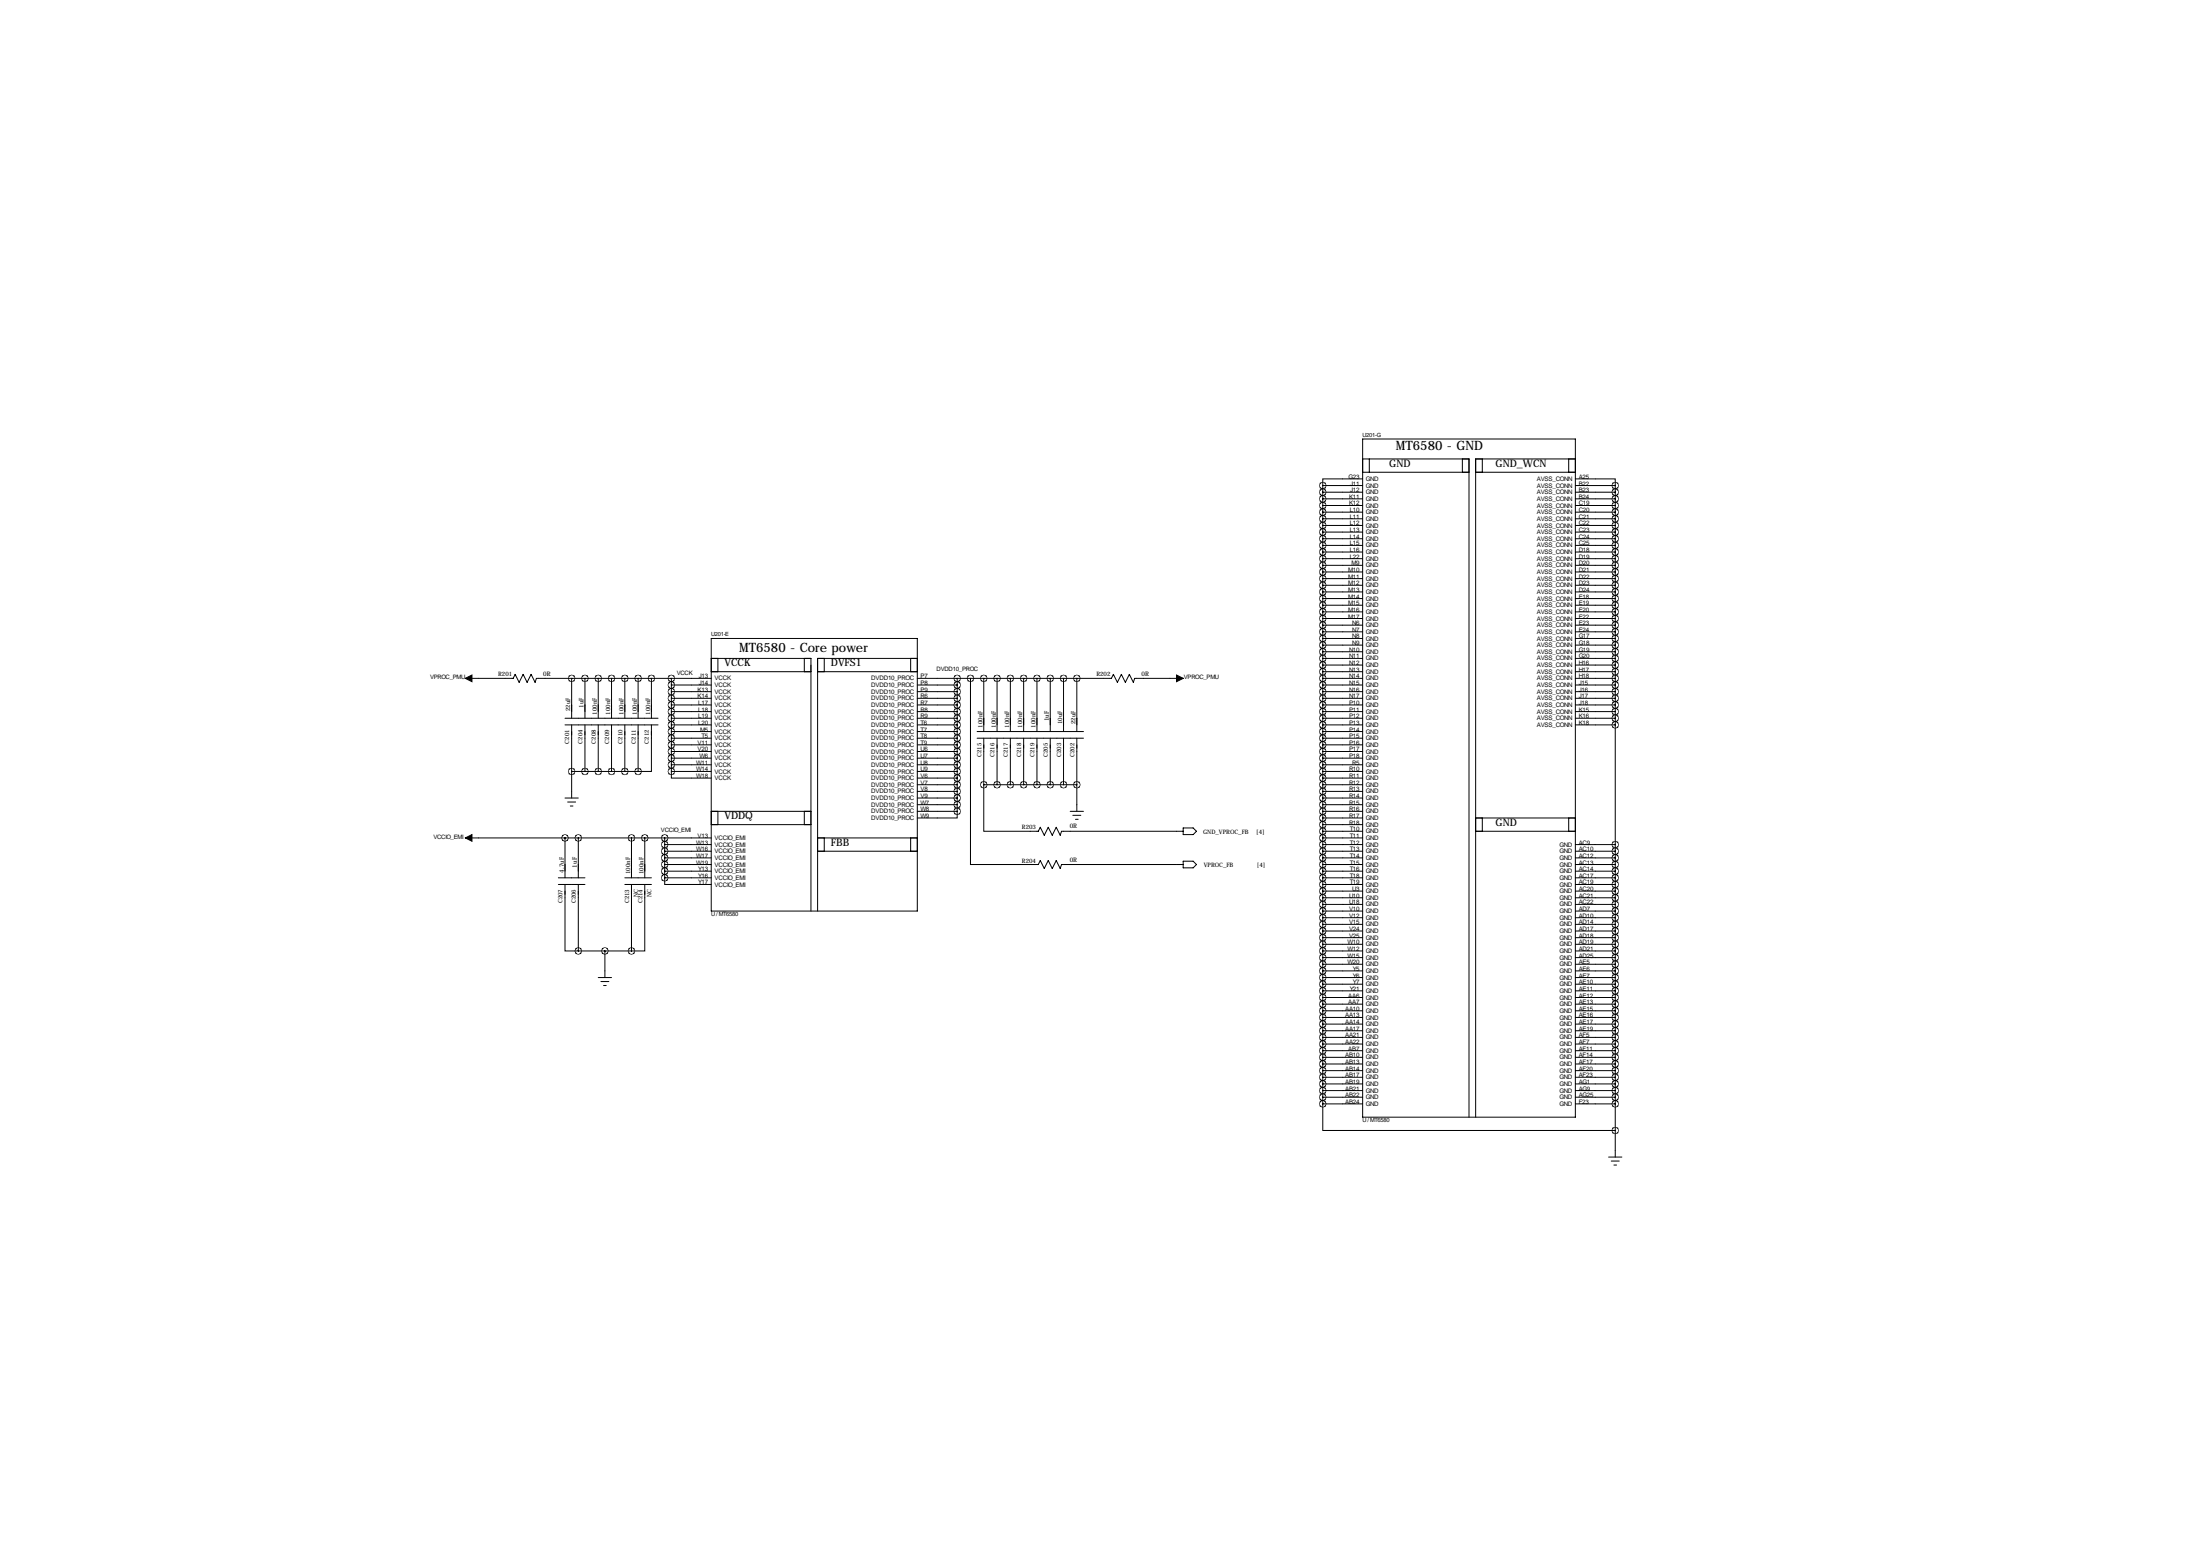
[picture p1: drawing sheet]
<svg xmlns="http://www.w3.org/2000/svg" width="841mm" height="594mm" viewBox="0 0 841 594" stroke-linecap="round" stroke-linejoin="round" font-family="sans-serif">
<g fill="none" stroke="#000" stroke-width=".38">
<path d="M520.7 175.3h40.6v251.5M520.7 167.7h81.3v259.1h-81.3zM523.2 175.3v5.1M558.8 175.3v5.1M566.4 175.3v5.1M599.4 175.3v5.1M602 175.3h-38.1v251.5M505.5 185.5h15.2M505.5 188h15.2M505.5 190.6h15.2M505.5 193.1h15.2M505.5 195.7h15.2"/>
<path d="M505.5 198.2h15.2M505.5 185.5v236.2M520.7 183h-15.2v2.5M520.7 180.4h40.6M563.9 180.4h38.1M602 183h15.2v2.5M602 185.5h15.2M602 188h15.2M602 190.6h15.2M602 193.1h15.2M602 195.7h15.2M602 198.2h15.2"/>
<path d="M617.2 185.5v256.5M505.5 200.7h15.2M505.5 203.3h15.2M505.5 205.8h15.2M505.5 208.4h15.2M505.5 210.9h15.2M505.5 213.4h15.2M505.5 216h15.2M505.5 218.5h15.2M602 200.7h15.2M602 203.3h15.2M602 205.8h15.2"/>
<path d="M602 208.4h15.2M602 210.9h15.2M602 213.4h15.2M602 216h15.2M602 218.5h15.2M505.5 221.1h15.2M505.5 223.6h15.2M505.5 226.1h15.2M505.5 228.7h15.2M505.5 231.2h15.2M505.5 233.8h15.2M505.5 236.3h15.2"/>
<path d="M505.5 238.8h15.2M602 221.1h15.2M602 223.6h15.2M602 226.1h15.2M602 228.7h15.2M602 231.2h15.2M602 233.8h15.2M602 236.3h15.2M602 238.8h15.2M177.8 259.2h18.3l.7-1.6 1.6 3.1 1.5-3.1 1.5 3.1 1.5-3.1 1.6 3.1 .5-1.5h66.8M218.4 259.2v15.2M223.5 259.2v15.2"/>
<path d="M228.6 259.2v15.2M233.7 259.2v15.2M238.8 259.2v15.2M243.8 259.2v15.2M248.9 259.2v15.2M256.5 259.2v35.5M271.8 243.9h78.7v104.2h-78.7zM271.8 251.5h38.1v96.6M271.8 256.6h38.1M274.3 251.5v5.1M307.3 251.5v5.1M312.4 256.6h38.1"/>
<path d="M315 251.5v5.1M348 251.5v5.1M350.5 251.5h-38.1v96.6M350.5 259.2h74.2l.7-1.6 1.6 3.1 1.5-3.1 1.5 3.1 1.5-3.1 1.6 3.1 .5-1.5h18.5M365.8 259.2v50.8M370.8 259.2v71.1h25.9l.8-1.6 1.5 3.1 1.6-3.1 1.5 3.1 1.5-3.1 1.5 3.1 .5-1.5h46.5M375.9 259.2v20.3M381 259.2v20.3M386.1 259.2v20.3M391.2 259.2v20.3M396.2 259.2v20.3M401.3 259.2v20.3"/>
<path d="M406.4 259.2v20.3M411.5 259.2v20.3M505.5 241.4h15.2M505.5 243.9h15.2M505.5 246.5h15.2M505.5 249h15.2M505.5 251.5h15.2M505.5 254.1h15.2M505.5 256.6h15.2M505.5 259.2h15.2M602 241.4h15.2M602 243.9h15.2"/>
<path d="M602 246.5h15.2M602 249h15.2M602 251.5h15.2M602 254.1h15.2M602 256.6h15.2M602 259.2h15.2M215.9 276.9h35.6M215.9 274.4h35.6M218.4 276.9v28M223.5 276.9v17.8M228.6 276.9v17.8M233.7 276.9v17.8"/>
<path d="M238.8 276.9v17.8M243.8 276.9v17.8M248.9 276.9v17.8h-5.1M256.5 279.5h15.3M256.5 276.9h15.3M256.5 274.4h15.3M256.5 261.7h15.3M256.5 264.2h15.3M256.5 266.8h15.3M256.5 269.3h15.3M256.5 271.9h15.3M350.5 279.5h15.3"/>
<path d="M350.5 276.9h15.3M350.5 274.4h15.3M350.5 261.7h15.3M350.5 264.2h15.3M350.5 266.8h15.3M350.5 269.3h15.3M350.5 271.9h15.3M373.4 279.5h40.6M505.5 279.5h15.2M505.5 276.9h15.2M505.5 274.4h15.2M505.5 261.7h15.2"/>
<path d="M505.5 264.2h15.2M505.5 266.8h15.2M505.5 269.3h15.2M505.5 271.9h15.2M602 276.9h15.2M602 274.4h15.2M602 261.7h15.2M602 264.2h15.2M602 266.8h15.2M602 269.3h15.2M602 271.9h15.2M218.4 294.7h25.4"/>
<path d="M256.5 294.7v2.6h15.3M256.5 282h15.3M256.5 284.6h15.3M256.5 287.1h15.3M256.5 289.6h15.3M256.5 292.2h15.3M256.5 294.7h15.3M350.5 282h15.3M350.5 284.6h15.3M350.5 287.1h15.3M350.5 289.6h15.3M350.5 297.3h15.3"/>
<path d="M350.5 299.8h15.3M350.5 292.2h15.3M350.5 294.7h15.3M373.4 282h40.6M375.9 299.8v17.8h20.8l.8-1.6 1.5 3.1 1.6-3.1 1.5 3.1 1.5-3.1 1.5 3.1 .5-1.5h46.5M375.9 282v17.8M375.9 299.8h35.6M381 282v17.8M386.1 282v17.8M391.2 282v17.8M396.2 282v17.8M401.3 282v17.8"/>
<path d="M406.4 282v17.8M411.5 282v28M505.5 282h15.2M505.5 284.6h15.2M505.5 287.1h15.2M505.5 289.6h15.2M505.5 297.3h15.2M505.5 299.8h15.2M505.5 292.2h15.2M505.5 294.7h15.2M215.9 304.9h5.1M216.9 306.4h3.1"/>
<path d="M217.9 307.9h1M271.8 310h38.1M271.8 315h38.1M274.3 310v5M307.3 310v5M350.5 302.3h15.3M350.5 304.9h15.3M350.5 307.4h15.3M350.5 310h15.3M365.8 310v2.5h-15.3M408.9 310h5.1M410 311.5h3"/>
<path d="M411 313h1M452.1 316.3h3.8l1.3 1.3-1.3 1.2h-3.8zM505.5 312.5h15.2M505.5 317.6h15.2M505.5 302.3h15.2M505.5 304.9h15.2M505.5 307.4h15.2M505.5 310h15.2M505.5 315h15.2M563.9 312.5h38.1M563.9 317.6h38.1M566.4 312.5v5.1"/>
<path d="M599.4 312.5v5.1M177.8 320.1h94M213.4 335.4h10.1M213.4 337.9h10.1M215.9 337.9v25.4h5.1M215.9 320.1v15.3M221 320.1v15.3M221 337.9v25.4M238.8 335.4h10.1M238.8 337.9h10.1M241.3 320.1v15.3M241.3 337.9v25.4"/>
<path d="M246.4 337.9v25.4h-5.1M246.4 320.1v15.3M254 335.4v2.5h17.8M254 322.7h17.8M254 325.2h17.8M254 327.7h17.8M254 330.3h17.8M254 332.8h17.8M254 335.4h17.8M254 320.1v15.3M312.4 325.2h38.1M312.4 320.1h38.1"/>
<path d="M315 320.1v5.1M348 320.1v5.1M452.1 329h3.8l1.3 1.3-1.3 1.2h-3.8zM505.5 322.7h15.2M505.5 325.2h15.2M505.5 327.7h15.2M505.5 330.3h15.2M505.5 332.8h15.2M505.5 335.4h15.2M505.5 337.9h15.2M505.5 320.1h15.2M602 322.7h15.2"/>
<path d="M602 325.2h15.2M602 327.7h15.2M602 330.3h15.2M602 332.8h15.2M602 335.4h15.2M602 337.9h15.2M505.5 343h15.2M505.5 348.1h15.2M505.5 353.1h15.2M505.5 355.7h15.2M505.5 358.2h15.2M505.5 340.4h15.2"/>
<path d="M505.5 350.6h15.2M505.5 345.5h15.2M602 343h15.2M602 348.1h15.2M602 353.1h15.2M602 355.7h15.2M602 358.2h15.2M602 340.4h15.2M602 350.6h15.2M602 345.5h15.2M221 363.3h20.3M228.6 373.5h5.1"/>
<path d="M229.6 375h3.1M230.6 376.5h1M231.1 363.3v10.2M505.5 360.8h15.2M505.5 370.9h15.2M505.5 363.3h15.2M505.5 368.4h15.2M505.5 373.5h15.2M505.5 376h15.2M505.5 378.5h15.2M505.5 365.8h15.2M602 360.8h15.2"/>
<path d="M602 370.9h15.2M602 363.3h15.2M602 368.4h15.2M602 373.5h15.2M602 376h15.2M602 378.5h15.2M602 365.8h15.2M505.5 381.1h15.2M505.5 383.6h15.2M505.5 386.2h15.2M505.5 388.7h15.2M505.5 391.2h15.2"/>
<path d="M505.5 393.8h15.2M505.5 396.3h15.2M505.5 398.9h15.2M602 381.1h15.2M602 383.6h15.2M602 386.2h15.2M602 388.7h15.2M602 391.2h15.2M602 393.8h15.2M602 396.3h15.2M602 398.9h15.2M505.5 401.4h15.2"/>
<path d="M505.5 403.9h15.2M505.5 406.5h15.2M505.5 409h15.2M505.5 411.6h15.2M505.5 414.1h15.2M505.5 416.6h15.2M505.5 419.2h15.2M602 401.4h15.2M602 403.9h15.2M602 406.5h15.2M602 409h15.2M602 411.6h15.2"/>
<path d="M602 414.1h15.2M602 416.6h15.2M602 419.2h15.2M505.5 421.7v10.2h111.7M505.5 421.7h15.2M602 421.7h15.2M614.7 442h5.1M615.7 443.6h3M616.7 445.1h1"/>
</g>
<path d="M177.8 259.2l2.5-1.3v2.5zM449.6 257.9l2.5 1.3-2.5 1.2zM177.8 320.1l2.5-1.3v2.6z" fill="#000" stroke="#000" stroke-width=".38"/>
<path d="M256.4 261.7a.1 .1 0 0 0 .2 0 .1 .1 0 0 0-.2 0zM256.4 264.2a.1 .1 0 0 0 .2 0 .1 .1 0 0 0-.2 0zM256.4 271.9a.1 .1 0 0 0 .2 0 .1 .1 0 0 0-.2 0zM256.4 274.4a.1 .1 0 0 0 .2 0 .1 .1 0 0 0-.2 0zM256.4 276.9a.1 .1 0 0 0 .2 0 .1 .1 0 0 0-.2 0zM256.4 282a.1 .1 0 0 0 .2 0 .1 .1 0 0 0-.2 0zM256.4 279.5a.1 .1 0 0 0 .2 0 .1 .1 0 0 0-.2 0zM256.4 284.6a.1 .1 0 0 0 .2 0 .1 .1 0 0 0-.2 0zM256.4 287.1a.1 .1 0 0 0 .2 0 .1 .1 0 0 0-.2 0zM256.4 289.6a.1 .1 0 0 0 .2 0 .1 .1 0 0 0-.2 0zM256.4 259.2a.1 .1 0 0 0 .2 0 .1 .1 0 0 0-.2 0zM238.7 259.2a.1 .1 0 0 0 .2 0 .1 .1 0 0 0-.2 0zM233.6 259.2a.1 .1 0 0 0 .2 0 .1 .1 0 0 0-.2 0zM228.5 259.2a.1 .1 0 0 0 .2 0 .1 .1 0 0 0-.2 0zM223.4 259.2a.1 .1 0 0 0 .2 0 .1 .1 0 0 0-.2 0zM243.7 259.2a.1 .1 0 0 0 .2 0 .1 .1 0 0 0-.2 0zM248.8 259.2a.1 .1 0 0 0 .2 0 .1 .1 0 0 0-.2 0zM218.3 259.2a.1 .1 0 0 0 .2 0 .1 .1 0 0 0-.2 0zM256.4 266.8a.1 .1 0 0 0 .2 0 .1 .1 0 0 0-.2 0zM256.4 269.3a.1 .1 0 0 0 .2 0 .1 .1 0 0 0-.2 0zM256.4 292.2a.1 .1 0 0 0 .2 0 .1 .1 0 0 0-.2 0zM256.4 294.7a.1 .1 0 0 0 .2 0 .1 .1 0 0 0-.2 0zM365.7 287.1a.1 .1 0 0 0 .2 0 .1 .1 0 0 0-.2 0zM365.7 307.4a.1 .1 0 0 0 .2 0 .1 .1 0 0 0-.2 0zM365.7 304.9a.1 .1 0 0 0 .2 0 .1 .1 0 0 0-.2 0zM365.7 297.3a.1 .1 0 0 0 .2 0 .1 .1 0 0 0-.2 0zM365.7 289.6a.1 .1 0 0 0 .2 0 .1 .1 0 0 0-.2 0zM365.7 282a.1 .1 0 0 0 .2 0 .1 .1 0 0 0-.2 0zM365.7 279.5a.1 .1 0 0 0 .2 0 .1 .1 0 0 0-.2 0zM365.7 271.9a.1 .1 0 0 0 .2 0 .1 .1 0 0 0-.2 0zM411.4 259.2a.1 .1 0 0 0 .2 0 .1 .1 0 0 0-.2 0zM375.8 259.2a.1 .1 0 0 0 .2 0 .1 .1 0 0 0-.2 0zM380.9 259.2a.1 .1 0 0 0 .2 0 .1 .1 0 0 0-.2 0zM365.7 274.4a.1 .1 0 0 0 .2 0 .1 .1 0 0 0-.2 0zM365.7 299.8a.1 .1 0 0 0 .2 0 .1 .1 0 0 0-.2 0zM365.7 284.6a.1 .1 0 0 0 .2 0 .1 .1 0 0 0-.2 0zM365.7 259.2a.1 .1 0 0 0 .2 0 .1 .1 0 0 0-.2 0zM406.3 259.2a.1 .1 0 0 0 .2 0 .1 .1 0 0 0-.2 0zM386 259.2a.1 .1 0 0 0 .2 0 .1 .1 0 0 0-.2 0zM391.1 259.2a.1 .1 0 0 0 .2 0 .1 .1 0 0 0-.2 0zM370.7 259.2a.1 .1 0 0 0 .2 0 .1 .1 0 0 0-.2 0zM365.7 302.3a.1 .1 0 0 0 .2 0 .1 .1 0 0 0-.2 0zM365.7 276.9a.1 .1 0 0 0 .2 0 .1 .1 0 0 0-.2 0zM365.7 310a.1 .1 0 0 0 .2 0 .1 .1 0 0 0-.2 0zM365.7 261.7a.1 .1 0 0 0 .2 0 .1 .1 0 0 0-.2 0zM365.7 292.2a.1 .1 0 0 0 .2 0 .1 .1 0 0 0-.2 0zM365.7 266.8a.1 .1 0 0 0 .2 0 .1 .1 0 0 0-.2 0zM365.7 269.3a.1 .1 0 0 0 .2 0 .1 .1 0 0 0-.2 0zM401.2 259.2a.1 .1 0 0 0 .2 0 .1 .1 0 0 0-.2 0zM396.1 259.2a.1 .1 0 0 0 .2 0 .1 .1 0 0 0-.2 0zM365.7 264.2a.1 .1 0 0 0 .2 0 .1 .1 0 0 0-.2 0zM365.7 294.7a.1 .1 0 0 0 .2 0 .1 .1 0 0 0-.2 0zM215.8 320.1a.1 .1 0 0 0 .2 0 .1 .1 0 0 0-.2 0zM246.3 320.1a.1 .1 0 0 0 .2 0 .1 .1 0 0 0-.2 0zM253.9 320.1a.1 .1 0 0 0 .2 0 .1 .1 0 0 0-.2 0zM253.9 335.4a.1 .1 0 0 0 .2 0 .1 .1 0 0 0-.2 0zM253.9 332.8a.1 .1 0 0 0 .2 0 .1 .1 0 0 0-.2 0zM241.2 320.1a.1 .1 0 0 0 .2 0 .1 .1 0 0 0-.2 0zM220.9 320.1a.1 .1 0 0 0 .2 0 .1 .1 0 0 0-.2 0zM253.9 330.3a.1 .1 0 0 0 .2 0 .1 .1 0 0 0-.2 0zM253.9 327.7a.1 .1 0 0 0 .2 0 .1 .1 0 0 0-.2 0zM253.9 325.2a.1 .1 0 0 0 .2 0 .1 .1 0 0 0-.2 0zM253.9 322.7a.1 .1 0 0 0 .2 0 .1 .1 0 0 0-.2 0zM505.4 320.1a.1 .1 0 0 0 .2 0 .1 .1 0 0 0-.2 0zM505.4 312.5a.1 .1 0 0 0 .2 0 .1 .1 0 0 0-.2 0zM505.4 304.9a.1 .1 0 0 0 .2 0 .1 .1 0 0 0-.2 0zM505.4 302.3a.1 .1 0 0 0 .2 0 .1 .1 0 0 0-.2 0zM505.4 299.8a.1 .1 0 0 0 .2 0 .1 .1 0 0 0-.2 0zM505.4 297.3a.1 .1 0 0 0 .2 0 .1 .1 0 0 0-.2 0zM505.4 226.1a.1 .1 0 0 0 .2 0 .1 .1 0 0 0-.2 0zM505.4 274.4a.1 .1 0 0 0 .2 0 .1 .1 0 0 0-.2 0zM505.4 276.9a.1 .1 0 0 0 .2 0 .1 .1 0 0 0-.2 0zM505.4 279.5a.1 .1 0 0 0 .2 0 .1 .1 0 0 0-.2 0zM505.4 282a.1 .1 0 0 0 .2 0 .1 .1 0 0 0-.2 0zM505.4 284.6a.1 .1 0 0 0 .2 0 .1 .1 0 0 0-.2 0zM505.4 238.8a.1 .1 0 0 0 .2 0 .1 .1 0 0 0-.2 0zM505.4 256.6a.1 .1 0 0 0 .2 0 .1 .1 0 0 0-.2 0zM505.4 264.2a.1 .1 0 0 0 .2 0 .1 .1 0 0 0-.2 0zM505.4 254.1a.1 .1 0 0 0 .2 0 .1 .1 0 0 0-.2 0zM505.4 241.4a.1 .1 0 0 0 .2 0 .1 .1 0 0 0-.2 0zM505.4 271.9a.1 .1 0 0 0 .2 0 .1 .1 0 0 0-.2 0zM505.4 289.6a.1 .1 0 0 0 .2 0 .1 .1 0 0 0-.2 0zM505.4 287.1a.1 .1 0 0 0 .2 0 .1 .1 0 0 0-.2 0zM505.4 345.5a.1 .1 0 0 0 .2 0 .1 .1 0 0 0-.2 0zM505.4 348.1a.1 .1 0 0 0 .2 0 .1 .1 0 0 0-.2 0zM505.4 350.6a.1 .1 0 0 0 .2 0 .1 .1 0 0 0-.2 0zM505.4 327.7a.1 .1 0 0 0 .2 0 .1 .1 0 0 0-.2 0zM505.4 337.9a.1 .1 0 0 0 .2 0 .1 .1 0 0 0-.2 0zM505.4 330.3a.1 .1 0 0 0 .2 0 .1 .1 0 0 0-.2 0zM505.4 213.4a.1 .1 0 0 0 .2 0 .1 .1 0 0 0-.2 0zM505.4 216a.1 .1 0 0 0 .2 0 .1 .1 0 0 0-.2 0zM505.4 223.6a.1 .1 0 0 0 .2 0 .1 .1 0 0 0-.2 0zM505.4 205.8a.1 .1 0 0 0 .2 0 .1 .1 0 0 0-.2 0zM505.4 188a.1 .1 0 0 0 .2 0 .1 .1 0 0 0-.2 0zM505.4 193.1a.1 .1 0 0 0 .2 0 .1 .1 0 0 0-.2 0zM505.4 185.5a.1 .1 0 0 0 .2 0 .1 .1 0 0 0-.2 0zM617.1 431.9a.1 .1 0 0 0 .2 0 .1 .1 0 0 0-.2 0zM505.4 190.6a.1 .1 0 0 0 .2 0 .1 .1 0 0 0-.2 0zM505.4 358.2a.1 .1 0 0 0 .2 0 .1 .1 0 0 0-.2 0zM617.1 208.4a.1 .1 0 0 0 .2 0 .1 .1 0 0 0-.2 0zM617.1 228.7a.1 .1 0 0 0 .2 0 .1 .1 0 0 0-.2 0zM617.1 231.2a.1 .1 0 0 0 .2 0 .1 .1 0 0 0-.2 0zM617.1 223.6a.1 .1 0 0 0 .2 0 .1 .1 0 0 0-.2 0zM617.1 203.3a.1 .1 0 0 0 .2 0 .1 .1 0 0 0-.2 0zM617.1 185.5a.1 .1 0 0 0 .2 0 .1 .1 0 0 0-.2 0zM617.1 200.7a.1 .1 0 0 0 .2 0 .1 .1 0 0 0-.2 0zM617.1 188a.1 .1 0 0 0 .2 0 .1 .1 0 0 0-.2 0zM617.1 210.9a.1 .1 0 0 0 .2 0 .1 .1 0 0 0-.2 0zM617.1 205.8a.1 .1 0 0 0 .2 0 .1 .1 0 0 0-.2 0zM617.1 226.1a.1 .1 0 0 0 .2 0 .1 .1 0 0 0-.2 0zM617.1 216a.1 .1 0 0 0 .2 0 .1 .1 0 0 0-.2 0zM617.1 213.4a.1 .1 0 0 0 .2 0 .1 .1 0 0 0-.2 0zM617.1 259.2a.1 .1 0 0 0 .2 0 .1 .1 0 0 0-.2 0zM617.1 233.8a.1 .1 0 0 0 .2 0 .1 .1 0 0 0-.2 0zM617.1 251.5a.1 .1 0 0 0 .2 0 .1 .1 0 0 0-.2 0zM617.1 249a.1 .1 0 0 0 .2 0 .1 .1 0 0 0-.2 0zM617.1 254.1a.1 .1 0 0 0 .2 0 .1 .1 0 0 0-.2 0zM617.1 256.6a.1 .1 0 0 0 .2 0 .1 .1 0 0 0-.2 0zM617.1 236.3a.1 .1 0 0 0 .2 0 .1 .1 0 0 0-.2 0zM617.1 271.9a.1 .1 0 0 0 .2 0 .1 .1 0 0 0-.2 0zM617.1 274.4a.1 .1 0 0 0 .2 0 .1 .1 0 0 0-.2 0zM617.1 332.8a.1 .1 0 0 0 .2 0 .1 .1 0 0 0-.2 0zM617.1 335.4a.1 .1 0 0 0 .2 0 .1 .1 0 0 0-.2 0zM617.1 337.9a.1 .1 0 0 0 .2 0 .1 .1 0 0 0-.2 0zM617.1 368.4a.1 .1 0 0 0 .2 0 .1 .1 0 0 0-.2 0zM617.1 370.9a.1 .1 0 0 0 .2 0 .1 .1 0 0 0-.2 0zM617.1 373.5a.1 .1 0 0 0 .2 0 .1 .1 0 0 0-.2 0zM617.1 376a.1 .1 0 0 0 .2 0 .1 .1 0 0 0-.2 0zM617.1 345.5a.1 .1 0 0 0 .2 0 .1 .1 0 0 0-.2 0zM617.1 353.1a.1 .1 0 0 0 .2 0 .1 .1 0 0 0-.2 0zM617.1 360.8a.1 .1 0 0 0 .2 0 .1 .1 0 0 0-.2 0zM617.1 383.6a.1 .1 0 0 0 .2 0 .1 .1 0 0 0-.2 0zM617.1 386.2a.1 .1 0 0 0 .2 0 .1 .1 0 0 0-.2 0zM617.1 416.6a.1 .1 0 0 0 .2 0 .1 .1 0 0 0-.2 0zM617.1 419.2a.1 .1 0 0 0 .2 0 .1 .1 0 0 0-.2 0zM617.1 421.7a.1 .1 0 0 0 .2 0 .1 .1 0 0 0-.2 0zM617.1 398.9a.1 .1 0 0 0 .2 0 .1 .1 0 0 0-.2 0zM617.1 401.4a.1 .1 0 0 0 .2 0 .1 .1 0 0 0-.2 0zM617.1 409a.1 .1 0 0 0 .2 0 .1 .1 0 0 0-.2 0zM505.4 360.8a.1 .1 0 0 0 .2 0 .1 .1 0 0 0-.2 0zM505.4 368.4a.1 .1 0 0 0 .2 0 .1 .1 0 0 0-.2 0zM505.4 376a.1 .1 0 0 0 .2 0 .1 .1 0 0 0-.2 0zM505.4 378.5a.1 .1 0 0 0 .2 0 .1 .1 0 0 0-.2 0zM505.4 386.2a.1 .1 0 0 0 .2 0 .1 .1 0 0 0-.2 0zM505.4 396.3a.1 .1 0 0 0 .2 0 .1 .1 0 0 0-.2 0zM505.4 409a.1 .1 0 0 0 .2 0 .1 .1 0 0 0-.2 0zM505.4 393.8a.1 .1 0 0 0 .2 0 .1 .1 0 0 0-.2 0zM505.4 416.6a.1 .1 0 0 0 .2 0 .1 .1 0 0 0-.2 0zM505.4 419.2a.1 .1 0 0 0 .2 0 .1 .1 0 0 0-.2 0zM505.4 421.7a.1 .1 0 0 0 .2 0 .1 .1 0 0 0-.2 0zM617.1 325.2a.1 .1 0 0 0 .2 0 .1 .1 0 0 0-.2 0zM505.4 322.7a.1 .1 0 0 0 .2 0 .1 .1 0 0 0-.2 0zM505.4 317.6a.1 .1 0 0 0 .2 0 .1 .1 0 0 0-.2 0zM505.4 315a.1 .1 0 0 0 .2 0 .1 .1 0 0 0-.2 0zM505.4 310a.1 .1 0 0 0 .2 0 .1 .1 0 0 0-.2 0zM505.4 307.4a.1 .1 0 0 0 .2 0 .1 .1 0 0 0-.2 0zM505.4 294.7a.1 .1 0 0 0 .2 0 .1 .1 0 0 0-.2 0zM505.4 228.7a.1 .1 0 0 0 .2 0 .1 .1 0 0 0-.2 0zM505.4 236.3a.1 .1 0 0 0 .2 0 .1 .1 0 0 0-.2 0zM505.4 233.8a.1 .1 0 0 0 .2 0 .1 .1 0 0 0-.2 0zM505.4 261.7a.1 .1 0 0 0 .2 0 .1 .1 0 0 0-.2 0zM505.4 259.2a.1 .1 0 0 0 .2 0 .1 .1 0 0 0-.2 0zM505.4 269.3a.1 .1 0 0 0 .2 0 .1 .1 0 0 0-.2 0zM505.4 266.8a.1 .1 0 0 0 .2 0 .1 .1 0 0 0-.2 0zM505.4 292.2a.1 .1 0 0 0 .2 0 .1 .1 0 0 0-.2 0zM505.4 251.5a.1 .1 0 0 0 .2 0 .1 .1 0 0 0-.2 0zM505.4 249a.1 .1 0 0 0 .2 0 .1 .1 0 0 0-.2 0zM505.4 243.9a.1 .1 0 0 0 .2 0 .1 .1 0 0 0-.2 0zM505.4 246.5a.1 .1 0 0 0 .2 0 .1 .1 0 0 0-.2 0zM505.4 325.2a.1 .1 0 0 0 .2 0 .1 .1 0 0 0-.2 0zM505.4 335.4a.1 .1 0 0 0 .2 0 .1 .1 0 0 0-.2 0zM505.4 332.8a.1 .1 0 0 0 .2 0 .1 .1 0 0 0-.2 0zM505.4 343a.1 .1 0 0 0 .2 0 .1 .1 0 0 0-.2 0zM505.4 340.4a.1 .1 0 0 0 .2 0 .1 .1 0 0 0-.2 0zM505.4 353.1a.1 .1 0 0 0 .2 0 .1 .1 0 0 0-.2 0zM505.4 198.2a.1 .1 0 0 0 .2 0 .1 .1 0 0 0-.2 0zM505.4 195.7a.1 .1 0 0 0 .2 0 .1 .1 0 0 0-.2 0zM505.4 210.9a.1 .1 0 0 0 .2 0 .1 .1 0 0 0-.2 0zM505.4 208.4a.1 .1 0 0 0 .2 0 .1 .1 0 0 0-.2 0zM505.4 203.3a.1 .1 0 0 0 .2 0 .1 .1 0 0 0-.2 0zM505.4 218.5a.1 .1 0 0 0 .2 0 .1 .1 0 0 0-.2 0zM505.4 221.1a.1 .1 0 0 0 .2 0 .1 .1 0 0 0-.2 0zM505.4 231.2a.1 .1 0 0 0 .2 0 .1 .1 0 0 0-.2 0zM505.4 200.7a.1 .1 0 0 0 .2 0 .1 .1 0 0 0-.2 0zM505.4 355.7a.1 .1 0 0 0 .2 0 .1 .1 0 0 0-.2 0zM617.1 264.2a.1 .1 0 0 0 .2 0 .1 .1 0 0 0-.2 0zM617.1 261.7a.1 .1 0 0 0 .2 0 .1 .1 0 0 0-.2 0zM617.1 246.5a.1 .1 0 0 0 .2 0 .1 .1 0 0 0-.2 0zM617.1 243.9a.1 .1 0 0 0 .2 0 .1 .1 0 0 0-.2 0zM617.1 195.7a.1 .1 0 0 0 .2 0 .1 .1 0 0 0-.2 0zM617.1 193.1a.1 .1 0 0 0 .2 0 .1 .1 0 0 0-.2 0zM617.1 221.1a.1 .1 0 0 0 .2 0 .1 .1 0 0 0-.2 0zM617.1 218.5a.1 .1 0 0 0 .2 0 .1 .1 0 0 0-.2 0zM617.1 322.7a.1 .1 0 0 0 .2 0 .1 .1 0 0 0-.2 0zM617.1 198.2a.1 .1 0 0 0 .2 0 .1 .1 0 0 0-.2 0zM617.1 190.6a.1 .1 0 0 0 .2 0 .1 .1 0 0 0-.2 0zM617.1 266.8a.1 .1 0 0 0 .2 0 .1 .1 0 0 0-.2 0zM617.1 269.3a.1 .1 0 0 0 .2 0 .1 .1 0 0 0-.2 0zM617.1 238.8a.1 .1 0 0 0 .2 0 .1 .1 0 0 0-.2 0zM617.1 241.4a.1 .1 0 0 0 .2 0 .1 .1 0 0 0-.2 0zM617.1 276.9a.1 .1 0 0 0 .2 0 .1 .1 0 0 0-.2 0zM617.1 330.3a.1 .1 0 0 0 .2 0 .1 .1 0 0 0-.2 0zM617.1 340.4a.1 .1 0 0 0 .2 0 .1 .1 0 0 0-.2 0zM617.1 343a.1 .1 0 0 0 .2 0 .1 .1 0 0 0-.2 0zM617.1 365.8a.1 .1 0 0 0 .2 0 .1 .1 0 0 0-.2 0zM617.1 378.5a.1 .1 0 0 0 .2 0 .1 .1 0 0 0-.2 0zM617.1 348.1a.1 .1 0 0 0 .2 0 .1 .1 0 0 0-.2 0zM617.1 350.6a.1 .1 0 0 0 .2 0 .1 .1 0 0 0-.2 0zM617.1 355.7a.1 .1 0 0 0 .2 0 .1 .1 0 0 0-.2 0zM617.1 358.2a.1 .1 0 0 0 .2 0 .1 .1 0 0 0-.2 0zM617.1 363.3a.1 .1 0 0 0 .2 0 .1 .1 0 0 0-.2 0zM617.1 381.1a.1 .1 0 0 0 .2 0 .1 .1 0 0 0-.2 0zM617.1 388.7a.1 .1 0 0 0 .2 0 .1 .1 0 0 0-.2 0zM617.1 391.2a.1 .1 0 0 0 .2 0 .1 .1 0 0 0-.2 0zM617.1 393.8a.1 .1 0 0 0 .2 0 .1 .1 0 0 0-.2 0zM617.1 414.1a.1 .1 0 0 0 .2 0 .1 .1 0 0 0-.2 0zM617.1 396.3a.1 .1 0 0 0 .2 0 .1 .1 0 0 0-.2 0zM617.1 403.9a.1 .1 0 0 0 .2 0 .1 .1 0 0 0-.2 0zM617.1 406.5a.1 .1 0 0 0 .2 0 .1 .1 0 0 0-.2 0zM617.1 411.6a.1 .1 0 0 0 .2 0 .1 .1 0 0 0-.2 0zM617.1 327.7a.1 .1 0 0 0 .2 0 .1 .1 0 0 0-.2 0zM505.4 363.3a.1 .1 0 0 0 .2 0 .1 .1 0 0 0-.2 0zM505.4 365.8a.1 .1 0 0 0 .2 0 .1 .1 0 0 0-.2 0zM505.4 373.5a.1 .1 0 0 0 .2 0 .1 .1 0 0 0-.2 0zM505.4 370.9a.1 .1 0 0 0 .2 0 .1 .1 0 0 0-.2 0zM505.4 381.1a.1 .1 0 0 0 .2 0 .1 .1 0 0 0-.2 0zM505.4 383.6a.1 .1 0 0 0 .2 0 .1 .1 0 0 0-.2 0zM505.4 388.7a.1 .1 0 0 0 .2 0 .1 .1 0 0 0-.2 0zM505.4 391.2a.1 .1 0 0 0 .2 0 .1 .1 0 0 0-.2 0zM505.4 401.4a.1 .1 0 0 0 .2 0 .1 .1 0 0 0-.2 0zM505.4 398.9a.1 .1 0 0 0 .2 0 .1 .1 0 0 0-.2 0zM505.4 403.9a.1 .1 0 0 0 .2 0 .1 .1 0 0 0-.2 0zM505.4 406.5a.1 .1 0 0 0 .2 0 .1 .1 0 0 0-.2 0zM505.4 411.6a.1 .1 0 0 0 .2 0 .1 .1 0 0 0-.2 0zM505.4 414.1a.1 .1 0 0 0 .2 0 .1 .1 0 0 0-.2 0zM231 363.3a.1 .1 0 0 0 .2 0 .1 .1 0 0 0-.2 0zM220.9 363.3a.1 .1 0 0 0 .2 0 .1 .1 0 0 0-.2 0zM241.2 363.3a.1 .1 0 0 0 .2 0 .1 .1 0 0 0-.2 0zM380.9 299.8a.1 .1 0 0 0 .2 0 .1 .1 0 0 0-.2 0zM375.8 299.8a.1 .1 0 0 0 .2 0 .1 .1 0 0 0-.2 0zM411.4 299.8a.1 .1 0 0 0 .2 0 .1 .1 0 0 0-.2 0zM406.3 299.8a.1 .1 0 0 0 .2 0 .1 .1 0 0 0-.2 0zM386 299.8a.1 .1 0 0 0 .2 0 .1 .1 0 0 0-.2 0zM391.1 299.8a.1 .1 0 0 0 .2 0 .1 .1 0 0 0-.2 0zM401.2 299.8a.1 .1 0 0 0 .2 0 .1 .1 0 0 0-.2 0zM396.1 299.8a.1 .1 0 0 0 .2 0 .1 .1 0 0 0-.2 0zM243.7 294.7a.1 .1 0 0 0 .2 0 .1 .1 0 0 0-.2 0zM238.7 294.7a.1 .1 0 0 0 .2 0 .1 .1 0 0 0-.2 0zM228.5 294.7a.1 .1 0 0 0 .2 0 .1 .1 0 0 0-.2 0zM223.4 294.7a.1 .1 0 0 0 .2 0 .1 .1 0 0 0-.2 0zM218.3 294.7a.1 .1 0 0 0 .2 0 .1 .1 0 0 0-.2 0zM233.6 294.7a.1 .1 0 0 0 .2 0 .1 .1 0 0 0-.2 0z" fill="#000" stroke="#000" stroke-width="2.5"/>
<g font-size="4.9">
<text x="533.4" y="171.8">MT6580 - GND</text>
<text x="282.4" y="249">MT6580 - Core power</text>
</g>
<g font-size="4">
<text x="530.9" y="178.4">GND</text>
<text x="571.5" y="178.4">GND_WCN</text>
<text x="276.9" y="254.6">VCCK</text>
<text x="317.5" y="254.6">DVFS1</text>
<text x="276.9" y="313">VDDQ</text>
<text x="571.5" y="315.5">GND</text>
<text x="317.5" y="323.2">FBB</text>
</g>
<g font-size="2.4">
<text x="515.4" y="183">G23</text>
<text x="515.9" y="185.5">J11</text>
<text x="522" y="183.7">GND</text>
<text x="587.3" y="183.7">AVSS_CONN</text>
<text x="603.2" y="183">A25</text>
<text x="603.2" y="185.5">B22</text>
<text x="515.5" y="190.6">K11</text>
<text x="515.9" y="188">J12</text>
<text x="522" y="186.3">GND</text>
<text x="522" y="188.8">GND</text>
<text x="522" y="191.4">GND</text>
<text x="587.3" y="186.3">AVSS_CONN</text>
<text x="587.3" y="188.8">AVSS_CONN</text>
<text x="587.3" y="191.4">AVSS_CONN</text>
<text x="603.2" y="188">B23</text>
<text x="603.2" y="190.6">B24</text>
<text x="515.5" y="193.1">K12</text>
<text x="515.8" y="195.7">L10</text>
<text x="522" y="193.9">GND</text>
<text x="522" y="196.4">GND</text>
<text x="587.3" y="193.9">AVSS_CONN</text>
<text x="587.3" y="196.4">AVSS_CONN</text>
<text x="603.2" y="193.1">C19</text>
<text x="603.2" y="195.7">C20</text>
<text x="515.8" y="198.2">L11</text>
<text x="515.8" y="200.7">L12</text>
<text x="515.8" y="203.3">L13</text>
<text x="522" y="199">GND</text>
<text x="522" y="201.5">GND</text>
<text x="587.3" y="199">AVSS_CONN</text>
<text x="587.3" y="201.5">AVSS_CONN</text>
<text x="603.2" y="198.2">C21</text>
<text x="603.2" y="200.7">C22</text>
<text x="603.2" y="203.3">C23</text>
<text x="515.8" y="205.8">L14</text>
<text x="515.8" y="208.4">L15</text>
<text x="522" y="204.1">GND</text>
<text x="522" y="206.6">GND</text>
<text x="522" y="209.1">GND</text>
<text x="587.3" y="204.1">AVSS_CONN</text>
<text x="587.3" y="206.6">AVSS_CONN</text>
<text x="587.3" y="209.1">AVSS_CONN</text>
<text x="603.2" y="205.8">C24</text>
<text x="603.2" y="208.4">C25</text>
<text x="515.8" y="210.9">L16</text>
<text x="515.8" y="213.4">L22</text>
<text x="516.4" y="216">M9</text>
<text x="522" y="211.7">GND</text>
<text x="522" y="214.2">GND</text>
<text x="587.3" y="211.7">AVSS_CONN</text>
<text x="587.3" y="214.2">AVSS_CONN</text>
<text x="603.2" y="210.9">D18</text>
<text x="603.2" y="213.4">D19</text>
<text x="603.2" y="216">D20</text>
<text x="515.2" y="218.5">M10</text>
<text x="515.2" y="221.1">M11</text>
<text x="522" y="216.8">GND</text>
<text x="522" y="219.3">GND</text>
<text x="522" y="221.8">GND</text>
<text x="587.3" y="216.8">AVSS_CONN</text>
<text x="587.3" y="219.3">AVSS_CONN</text>
<text x="587.3" y="221.8">AVSS_CONN</text>
<text x="603.2" y="218.5">D21</text>
<text x="603.2" y="221.1">D22</text>
<text x="515.2" y="223.6">M12</text>
<text x="515.2" y="226.1">M13</text>
<text x="522" y="224.4">GND</text>
<text x="522" y="226.9">GND</text>
<text x="587.3" y="224.4">AVSS_CONN</text>
<text x="587.3" y="226.9">AVSS_CONN</text>
<text x="603.2" y="223.6">D23</text>
<text x="603.2" y="226.1">D24</text>
<text x="515.2" y="228.7">M14</text>
<text x="515.2" y="231.2">M15</text>
<text x="515.2" y="233.8">M16</text>
<text x="522" y="229.5">GND</text>
<text x="522" y="232">GND</text>
<text x="587.3" y="229.5">AVSS_CONN</text>
<text x="587.3" y="232">AVSS_CONN</text>
<text x="603.2" y="228.7">E18</text>
<text x="603.2" y="231.2">E19</text>
<text x="603.2" y="233.8">E20</text>
<text x="515.2" y="236.3">M17</text>
<text x="516.7" y="238.8">N6</text>
<text x="522" y="234.5">GND</text>
<text x="522" y="237.1">GND</text>
<text x="522" y="239.6">GND</text>
<text x="587.3" y="234.5">AVSS_CONN</text>
<text x="587.3" y="237.1">AVSS_CONN</text>
<text x="587.3" y="239.6">AVSS_CONN</text>
<text x="603.2" y="236.3">E22</text>
<text x="603.2" y="238.8">E23</text>
<text x="516.7" y="241.4">N7</text>
<text x="516.7" y="243.9">N8</text>
<text x="522" y="242.2">GND</text>
<text x="522" y="244.7">GND</text>
<text x="587.3" y="242.2">AVSS_CONN</text>
<text x="587.3" y="244.7">AVSS_CONN</text>
<text x="603.2" y="241.4">E24</text>
<text x="603.2" y="243.9">G17</text>
<text x="515.5" y="249">N10</text>
<text x="515.5" y="251.5">N11</text>
<text x="516.7" y="246.5">N9</text>
<text x="522" y="247.2">GND</text>
<text x="522" y="249.8">GND</text>
<text x="587.3" y="247.2">AVSS_CONN</text>
<text x="587.3" y="249.8">AVSS_CONN</text>
<text x="603.2" y="246.5">G18</text>
<text x="603.2" y="249">G19</text>
<text x="603.2" y="251.5">G20</text>
<text x="515.5" y="254.1">N12</text>
<text x="515.5" y="256.6">N13</text>
<text x="522" y="252.3">GND</text>
<text x="522" y="254.9">GND</text>
<text x="522" y="257.4">GND</text>
<text x="587.3" y="252.3">AVSS_CONN</text>
<text x="587.3" y="254.9">AVSS_CONN</text>
<text x="587.3" y="257.4">AVSS_CONN</text>
<text x="603.2" y="254.1">H16</text>
<text x="603.2" y="256.6">H17</text>
<text x="207.6" y="258.3">0R</text>
<text x="267" y="259.2">J13</text>
<text x="267" y="261.7">J14</text>
<text x="273" y="259.9">VCCK</text>
<text x="273" y="262.5">VCCK</text>
<text x="332.9" y="259.9">DVDD10_PROC</text>
<text x="332.9" y="262.5">DVDD10_PROC</text>
<text x="351.8" y="259.2">P7</text>
<text x="351.8" y="261.7">P8</text>
<text x="436.2" y="258.3">0R</text>
<text x="515.5" y="259.2">N14</text>
<text x="515.5" y="261.7">N15</text>
<text x="522" y="259.9">GND</text>
<text x="522" y="262.5">GND</text>
<text x="587.3" y="259.9">AVSS_CONN</text>
<text x="587.3" y="262.5">AVSS_CONN</text>
<text x="603.2" y="259.2">H18</text>
<text x="603.2" y="261.7">J15</text>
<text x="266.6" y="264.2">K13</text>
<text x="266.6" y="266.8">K14</text>
<text x="266.8" y="269.3">L17</text>
<text x="273" y="265">VCCK</text>
<text x="273" y="267.6">VCCK</text>
<text x="332.9" y="265">DVDD10_PROC</text>
<text x="332.9" y="267.6">DVDD10_PROC</text>
<text x="351.8" y="264.2">P9</text>
<text x="351.8" y="266.8">R6</text>
<text x="351.8" y="269.3">R7</text>
<text x="515.5" y="264.2">N16</text>
<text x="515.5" y="266.8">N17</text>
<text x="515.5" y="269.3">P10</text>
<text x="522" y="265">GND</text>
<text x="522" y="267.6">GND</text>
<text x="587.3" y="265">AVSS_CONN</text>
<text x="587.3" y="267.6">AVSS_CONN</text>
<text x="603.2" y="264.2">J16</text>
<text x="603.2" y="266.8">J17</text>
<text x="603.2" y="269.3">J18</text>
<text x="223" y="270.5" transform="rotate(-90 223 270.5)">1uF</text>
<text x="266.8" y="271.9">L18</text>
<text x="266.8" y="274.4">L19</text>
<text x="273" y="270.1">VCCK</text>
<text x="273" y="272.6">VCCK</text>
<text x="273" y="275.2">VCCK</text>
<text x="332.9" y="270.1">DVDD10_PROC</text>
<text x="332.9" y="272.6">DVDD10_PROC</text>
<text x="332.9" y="275.2">DVDD10_PROC</text>
<text x="351.8" y="271.9">R8</text>
<text x="351.8" y="274.4">R9</text>
<text x="400.8" y="275.5" transform="rotate(-90 400.8 275.5)">1uF</text>
<text x="515.5" y="271.9">P11</text>
<text x="515.5" y="274.4">P12</text>
<text x="522" y="270.1">GND</text>
<text x="522" y="272.6">GND</text>
<text x="522" y="275.2">GND</text>
<text x="587.3" y="270.1">AVSS_CONN</text>
<text x="587.3" y="272.6">AVSS_CONN</text>
<text x="587.3" y="275.2">AVSS_CONN</text>
<text x="603.2" y="271.9">K15</text>
<text x="603.2" y="274.4">K16</text>
<text x="266.8" y="276.9">L20</text>
<text x="267.5" y="279.5">M5</text>
<text x="273" y="277.7">VCCK</text>
<text x="273" y="280.3">VCCK</text>
<text x="332.9" y="277.7">DVDD10_PROC</text>
<text x="332.9" y="280.3">DVDD10_PROC</text>
<text x="351.8" y="276.9">T6</text>
<text x="351.8" y="279.5">T7</text>
<text x="515.5" y="276.9">P13</text>
<text x="515.5" y="279.5">P14</text>
<text x="522" y="277.7">GND</text>
<text x="522" y="280.3">GND</text>
<text x="587.3" y="277.7">AVSS_CONN</text>
<text x="603.2" y="276.9">K18</text>
<text x="266.6" y="284.6">V11</text>
<text x="266.6" y="287.1">V20</text>
<text x="268.1" y="282">T5</text>
<text x="273" y="282.8">VCCK</text>
<text x="273" y="285.3">VCCK</text>
<text x="273" y="287.9">VCCK</text>
<text x="332.9" y="282.8">DVDD10_PROC</text>
<text x="332.9" y="285.3">DVDD10_PROC</text>
<text x="332.9" y="287.9">DVDD10_PROC</text>
<text x="351.8" y="282">T8</text>
<text x="351.8" y="284.6">T9</text>
<text x="351.8" y="287.1">U6</text>
<text x="515.5" y="282">P15</text>
<text x="515.5" y="284.6">P16</text>
<text x="515.5" y="287.1">P17</text>
<text x="522" y="282.8">GND</text>
<text x="522" y="285.3">GND</text>
<text x="522" y="287.9">GND</text>
<text x="266" y="292.2">W11</text>
<text x="267.3" y="289.6">W6</text>
<text x="273" y="290.4">VCCK</text>
<text x="273" y="293">VCCK</text>
<text x="332.9" y="290.4">DVDD10_PROC</text>
<text x="332.9" y="293">DVDD10_PROC</text>
<text x="351.8" y="289.6">U7</text>
<text x="351.8" y="292.2">U8</text>
<text x="515.5" y="289.6">P18</text>
<text x="516.7" y="292.2">R5</text>
<text x="522" y="290.4">GND</text>
<text x="522" y="293">GND</text>
<text x="266" y="294.7">W14</text>
<text x="266" y="297.3">W18</text>
<text x="273" y="295.5">VCCK</text>
<text x="273" y="298">VCCK</text>
<text x="332.9" y="295.5">DVDD10_PROC</text>
<text x="332.9" y="298">DVDD10_PROC</text>
<text x="351.8" y="294.7">U9</text>
<text x="351.8" y="297.3">V6</text>
<text x="351.8" y="299.8">V7</text>
<text x="515.5" y="297.3">R11</text>
<text x="515.5" y="299.8">R12</text>
<text x="515.5" y="294.7">R10</text>
<text x="522" y="298">GND</text>
<text x="522" y="295.5">GND</text>
<text x="332.9" y="300.6">DVDD10_PROC</text>
<text x="332.9" y="303.1">DVDD10_PROC</text>
<text x="332.9" y="305.7">DVDD10_PROC</text>
<text x="351.8" y="302.3">V8</text>
<text x="351.8" y="304.9">V9</text>
<text x="515.5" y="302.3">R13</text>
<text x="515.5" y="304.9">R14</text>
<text x="522" y="300.6">GND</text>
<text x="522" y="303.1">GND</text>
<text x="522" y="305.7">GND</text>
<text x="332.9" y="308.2">DVDD10_PROC</text>
<text x="332.9" y="310.7">DVDD10_PROC</text>
<text x="351.8" y="307.4">W7</text>
<text x="351.8" y="310">W8</text>
<text x="515.5" y="307.4">R15</text>
<text x="515.5" y="310">R16</text>
<text x="522" y="308.2">GND</text>
<text x="522" y="310.7">GND</text>
<text x="332.9" y="313.3">DVDD10_PROC</text>
<text x="351.8" y="312.5">W9</text>
<text x="408.8" y="316.4">0R</text>
<text x="515.5" y="312.5">R17</text>
<text x="515.5" y="315">R18</text>
<text x="515.8" y="317.6">T10</text>
<text x="522" y="313.3">GND</text>
<text x="522" y="315.8">GND</text>
<text x="266" y="322.7">W13</text>
<text x="266.6" y="320.1">V13</text>
<text x="273" y="320.9">VCCIO_EMI</text>
<text x="273" y="323.4">VCCIO_EMI</text>
<text x="515.8" y="322.7">T12</text>
<text x="515.8" y="320.1">T11</text>
<text x="522" y="318.4">GND</text>
<text x="522" y="323.4">GND</text>
<text x="522" y="320.9">GND</text>
<text x="596" y="323.4">GND</text>
<text x="603.2" y="322.7">AC9</text>
<text x="266" y="325.2">W16</text>
<text x="266" y="327.7">W17</text>
<text x="273" y="326">VCCIO_EMI</text>
<text x="273" y="328.5">VCCIO_EMI</text>
<text x="408.8" y="329.1">0R</text>
<text x="515.8" y="325.2">T13</text>
<text x="515.8" y="327.7">T14</text>
<text x="522" y="326">GND</text>
<text x="522" y="328.5">GND</text>
<text x="596" y="326">GND</text>
<text x="596" y="328.5">GND</text>
<text x="603.2" y="325.2">AC10</text>
<text x="603.2" y="327.7">AC12</text>
<text x="220.5" y="331.4" transform="rotate(-90 220.5 331.4)">1uF</text>
<text x="266" y="330.3">W19</text>
<text x="266.8" y="332.8">Y13</text>
<text x="266.8" y="335.4">Y16</text>
<text x="273" y="331.1">VCCIO_EMI</text>
<text x="273" y="333.6">VCCIO_EMI</text>
<text x="515.8" y="330.3">T15</text>
<text x="515.8" y="332.8">T16</text>
<text x="515.8" y="335.4">T18</text>
<text x="522" y="331.1">GND</text>
<text x="522" y="333.6">GND</text>
<text x="596" y="331.1">GND</text>
<text x="596" y="333.6">GND</text>
<text x="603.2" y="330.3">AC13</text>
<text x="603.2" y="332.8">AC14</text>
<text x="603.2" y="335.4">AC17</text>
<text x="266.8" y="337.9">Y17</text>
<text x="273" y="336.1">VCCIO_EMI</text>
<text x="273" y="338.7">VCCIO_EMI</text>
<text x="515.8" y="337.9">T19</text>
<text x="516.7" y="340.4">U3</text>
<text x="522" y="341.2">GND</text>
<text x="522" y="336.1">GND</text>
<text x="522" y="338.7">GND</text>
<text x="596" y="336.1">GND</text>
<text x="596" y="338.7">GND</text>
<text x="596" y="341.2">GND</text>
<text x="603.2" y="337.9">AC19</text>
<text x="603.2" y="340.4">AC20</text>
<text x="515.5" y="343">U10</text>
<text x="515.5" y="345.5">U18</text>
<text x="522" y="343.8">GND</text>
<text x="522" y="346.3">GND</text>
<text x="596" y="343.8">GND</text>
<text x="596" y="346.3">GND</text>
<text x="603.2" y="343">AC21</text>
<text x="603.2" y="345.5">AC22</text>
<text x="515.5" y="348.1">V10</text>
<text x="515.5" y="350.6">V12</text>
<text x="515.5" y="353.1">V15</text>
<text x="522" y="348.8">GND</text>
<text x="522" y="351.4">GND</text>
<text x="522" y="353.9">GND</text>
<text x="596" y="353.9">GND</text>
<text x="596" y="348.8">GND</text>
<text x="596" y="351.4">GND</text>
<text x="603.2" y="353.1">AD14</text>
<text x="603.2" y="348.1">AD7</text>
<text x="603.2" y="350.6">AD10</text>
<text x="515.5" y="355.7">V24</text>
<text x="515.5" y="358.2">V25</text>
<text x="522" y="356.5">GND</text>
<text x="522" y="359">GND</text>
<text x="596" y="356.5">GND</text>
<text x="596" y="359">GND</text>
<text x="603.2" y="355.7">AD17</text>
<text x="603.2" y="358.2">AD18</text>
<text x="514.9" y="360.8">W10</text>
<text x="514.9" y="363.3">W12</text>
<text x="514.9" y="365.8">W15</text>
<text x="522" y="361.5">GND</text>
<text x="522" y="364.1">GND</text>
<text x="596" y="361.5">GND</text>
<text x="596" y="364.1">GND</text>
<text x="603.2" y="360.8">AD19</text>
<text x="603.2" y="363.3">AD21</text>
<text x="603.2" y="365.8">AD25</text>
<text x="514.9" y="368.4">W20</text>
<text x="517" y="370.9">Y5</text>
<text x="522" y="371.7">GND</text>
<text x="522" y="366.6">GND</text>
<text x="522" y="369.2">GND</text>
<text x="596" y="369.2">GND</text>
<text x="596" y="371.7">GND</text>
<text x="596" y="366.6">GND</text>
<text x="603.2" y="368.4">AE5</text>
<text x="603.2" y="370.9">AE6</text>
<text x="517" y="373.5">Y6</text>
<text x="517" y="376">Y7</text>
<text x="522" y="374.2">GND</text>
<text x="522" y="376.8">GND</text>
<text x="596" y="374.2">GND</text>
<text x="596" y="376.8">GND</text>
<text x="603.2" y="373.5">AE7</text>
<text x="603.2" y="376">AE10</text>
<text x="515.2" y="381.1">AA6</text>
<text x="515.2" y="383.6">AA7</text>
<text x="515.8" y="378.5">Y21</text>
<text x="522" y="379.3">GND</text>
<text x="522" y="381.9">GND</text>
<text x="596" y="379.3">GND</text>
<text x="596" y="381.9">GND</text>
<text x="603.2" y="378.5">AE11</text>
<text x="603.2" y="381.1">AE12</text>
<text x="603.2" y="383.6">AE13</text>
<text x="514" y="386.2">AA10</text>
<text x="514" y="388.7">AA13</text>
<text x="522" y="384.4">GND</text>
<text x="522" y="386.9">GND</text>
<text x="522" y="389.5">GND</text>
<text x="596" y="384.4">GND</text>
<text x="596" y="386.9">GND</text>
<text x="596" y="389.5">GND</text>
<text x="603.2" y="386.2">AE15</text>
<text x="603.2" y="388.7">AE16</text>
<text x="514" y="391.2">AA14</text>
<text x="514" y="393.8">AA17</text>
<text x="522" y="392">GND</text>
<text x="522" y="394.6">GND</text>
<text x="596" y="392">GND</text>
<text x="596" y="394.6">GND</text>
<text x="603.2" y="391.2">AE17</text>
<text x="603.2" y="393.8">AE19</text>
<text x="514" y="396.3">AA21</text>
<text x="514" y="398.9">AA22</text>
<text x="515.2" y="401.4">AB7</text>
<text x="522" y="397.1">GND</text>
<text x="522" y="399.6">GND</text>
<text x="596" y="397.1">GND</text>
<text x="596" y="399.6">GND</text>
<text x="603.2" y="396.3">AF5</text>
<text x="603.2" y="398.9">AF7</text>
<text x="603.2" y="401.4">AF11</text>
<text x="514" y="403.9">AB10</text>
<text x="514" y="406.5">AB13</text>
<text x="522" y="402.2">GND</text>
<text x="522" y="404.7">GND</text>
<text x="522" y="407.3">GND</text>
<text x="596" y="402.2">GND</text>
<text x="596" y="404.7">GND</text>
<text x="596" y="407.3">GND</text>
<text x="603.2" y="403.9">AF14</text>
<text x="603.2" y="406.5">AF17</text>
<text x="514" y="409">AB14</text>
<text x="514" y="411.6">AB17</text>
<text x="522" y="409.8">GND</text>
<text x="522" y="412.3">GND</text>
<text x="596" y="409.8">GND</text>
<text x="596" y="412.3">GND</text>
<text x="603.2" y="409">AF20</text>
<text x="603.2" y="411.6">AF23</text>
<text x="514" y="414.1">AB19</text>
<text x="514" y="416.6">AB21</text>
<text x="514" y="419.2">AB22</text>
<text x="522" y="414.9">GND</text>
<text x="522" y="417.4">GND</text>
<text x="522" y="420">GND</text>
<text x="596" y="414.9">GND</text>
<text x="596" y="417.4">GND</text>
<text x="596" y="420">GND</text>
<text x="603.2" y="414.1">AG1</text>
<text x="603.2" y="416.6">AG9</text>
<text x="603.2" y="419.2">AG25</text>
<text x="514" y="421.7">AB24</text>
<text x="522" y="422.5">GND</text>
<text x="596" y="422.5">GND</text>
<text x="603.2" y="421.7">F23</text>
</g>
<g font-size="2.3">
<text x="258.6" y="257.9">VCCK</text>
<text x="357.9" y="256.4">DVDD10_PROC</text>
<text x="164.3" y="259.4">VPROC_PMU</text>
<text x="190.3" y="258.1">R201</text>
<text x="418.9" y="258.1">R202</text>
<text x="452.4" y="259.4">VPROC_PMU</text>
<text x="217.9" y="271.7" transform="rotate(-90 217.9 271.7)">22uF</text>
<text x="228.1" y="273" transform="rotate(-90 228.1 273)">100nF</text>
<text x="233.2" y="273" transform="rotate(-90 233.2 273)">100nF</text>
<text x="238.3" y="273" transform="rotate(-90 238.3 273)">100nF</text>
<text x="243.3" y="273" transform="rotate(-90 243.3 273)">100nF</text>
<text x="248.4" y="273" transform="rotate(-90 248.4 273)">100nF</text>
<text x="375.4" y="278.1" transform="rotate(-90 375.4 278.1)">100nF</text>
<text x="380.5" y="278.1" transform="rotate(-90 380.5 278.1)">100nF</text>
<text x="385.6" y="278.1" transform="rotate(-90 385.6 278.1)">100nF</text>
<text x="390.7" y="278.1" transform="rotate(-90 390.7 278.1)">100nF</text>
<text x="395.7" y="278.1" transform="rotate(-90 395.7 278.1)">100nF</text>
<text x="405.9" y="276.7" transform="rotate(-90 405.9 276.7)">10uF</text>
<text x="411" y="276.7" transform="rotate(-90 411 276.7)">22uF</text>
<text x="217.5" y="284.1" transform="rotate(-90 217.5 284.1)">C201</text>
<text x="222.6" y="284.1" transform="rotate(-90 222.6 284.1)">C204</text>
<text x="227.7" y="284.1" transform="rotate(-90 227.7 284.1)">C208</text>
<text x="232.8" y="284.1" transform="rotate(-90 232.8 284.1)">C209</text>
<text x="237.8" y="284.1" transform="rotate(-90 237.8 284.1)">C210</text>
<text x="242.9" y="284.1" transform="rotate(-90 242.9 284.1)">C211</text>
<text x="248" y="284.1" transform="rotate(-90 248 284.1)">C212</text>
<text x="375" y="289.2" transform="rotate(-90 375 289.2)">C215</text>
<text x="380.1" y="289.2" transform="rotate(-90 380.1 289.2)">C216</text>
<text x="385.2" y="289.2" transform="rotate(-90 385.2 289.2)">C217</text>
<text x="390.2" y="289.2" transform="rotate(-90 390.2 289.2)">C218</text>
<text x="395.3" y="289.2" transform="rotate(-90 395.3 289.2)">C219</text>
<text x="400.4" y="289.2" transform="rotate(-90 400.4 289.2)">C205</text>
<text x="405.5" y="289.2" transform="rotate(-90 405.5 289.2)">C203</text>
<text x="410.6" y="289.2" transform="rotate(-90 410.6 289.2)">C202</text>
<text x="252.6" y="317.8">VCCIO_EMI</text>
<text x="390.5" y="316.8">R203</text>
<text x="165.6" y="320.4">VCCIO_EMI</text>
<text x="459.7" y="318.6">GND_VPROC_FB</text>
<text x="480.1" y="318.4">[4]</text>
<text x="390.5" y="329.5">R204</text>
<text x="215.4" y="333.4" transform="rotate(-90 215.4 333.4)">4.7uF</text>
<text x="240.8" y="333.9" transform="rotate(-90 240.8 333.9)">100nF</text>
<text x="245.9" y="333.9" transform="rotate(-90 245.9 333.9)">100nF</text>
<text x="460" y="331.3">VPROC_FB</text>
<text x="480.3" y="331.1">[4]</text>
<text x="215" y="345.1" transform="rotate(-90 215 345.1)">C207</text>
<text x="220.1" y="345.1" transform="rotate(-90 220.1 345.1)">C206</text>
<text x="240.4" y="345.1" transform="rotate(-90 240.4 345.1)">C213</text>
<text x="243.8" y="342.7" transform="rotate(-90 243.8 342.7)">NC</text>
<text x="245.5" y="345.1" transform="rotate(-90 245.5 345.1)">C214</text>
<text x="248.9" y="342.7" transform="rotate(-90 248.9 342.7)">NC</text>
</g>
<g font-size="2.2">
<text x="520.7" y="166.9">U201-G</text>
<text x="271.8" y="243.1">U201-E</text>
<text x="271.8" y="349.8">U / MT6580</text>
<text x="520.7" y="428.6">U / MT6580</text>
</g>
</svg>
